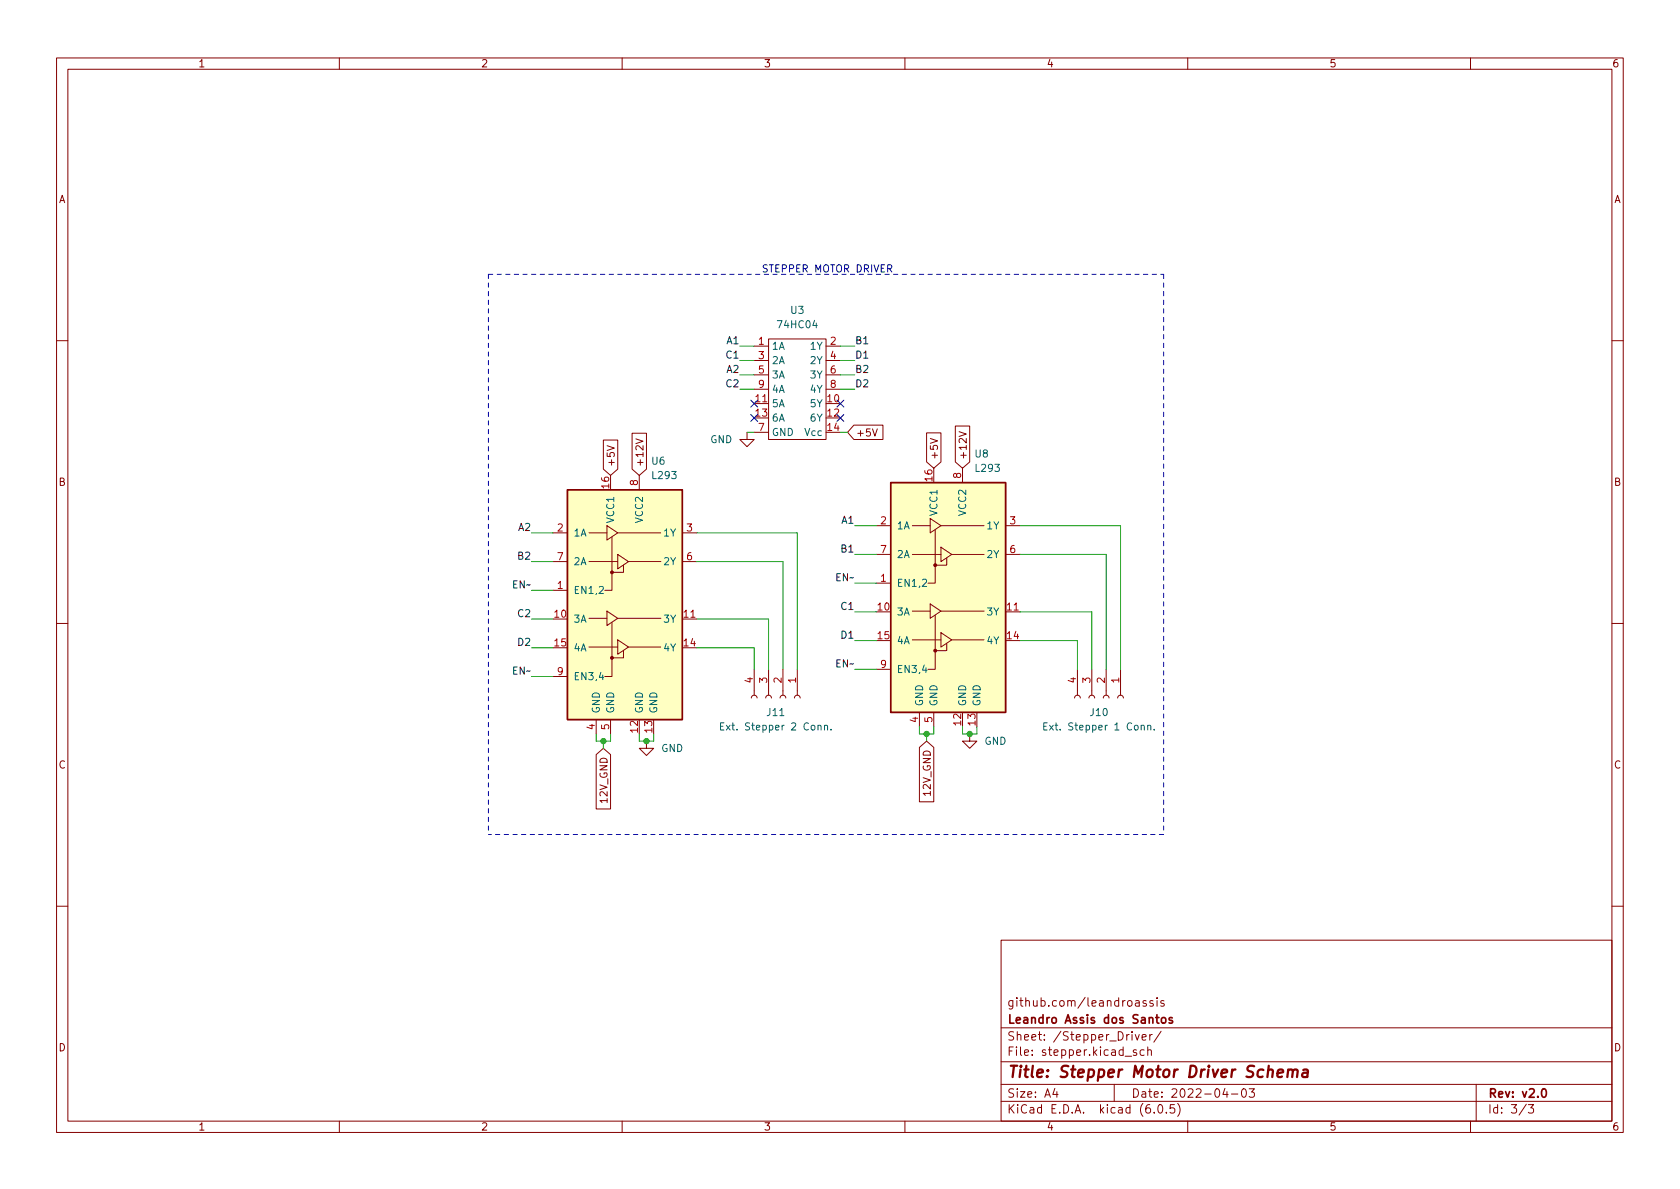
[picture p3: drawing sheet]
<svg xmlns="http://www.w3.org/2000/svg" width="297mm" height="210mm" viewBox="0 0 297 210" stroke-linecap="round" stroke-linejoin="round" font-family="sans-serif">
<g fill="none" stroke="#840000" stroke-width=".18">
<path d="M10 10.2h277v190.1h-277zM12 12.2h273v186.1h-273zM60 10.2v2M110 10.2v2M160 10.2v2M210 10.2v2M260 10.2v2M135.9 59.9h10.1v17.8h-10.1zM10 60.2h2M106.7 77.8h2.5v5.2l-1.3 1.1-1.2-1.1zM107.3 78.8l1.3 .4-1.3 .5M111.8 76.6h2.5v6.4l-1.3 1.1-1.2-1.1z"/>
<path d="M112.4 77.6l1.3 .4-1.3 .5M132.1 76.4v1.3h1.2l-1.2 1.3-1.3-1.3h1.3M133.3 61.2h2.6M133.3 71.4h2.6M133.3 63.7h2.6M133.3 66.3h2.6M133.3 76.4h2.6M133.3 68.8h2.6M146 61.2h2.6M146 63.7h2.6M146 66.3h2.6M146 68.8h2.6"/>
<path d="M151 75.2h5.1v2.5h-5.1l-1.1-1.3zM154.3 75.8l.4 1.3 .4-1.3M163.8 76.5h2.6v5.2l-1.3 1.1-1.3-1.1zM164.5 77.5l1.3 .5-1.3 .4M168.9 75.3h2.6v6.4l-1.3 1.1-1.3-1.1zM169.6 76.3l1.2 .5-1.2 .4M285 60.2h2M97.8 99.3h2.5M97.8 94.2h2.5M104.1 99.3h5.1M104.1 94.2h3.2M107.3 93l1.9 1.2-1.9 1.3z"/>
<path d="M108.2 95v9.4h-1.3M109.2 98l1.9 1.3-1.9 1.3zM109.2 94.2h7.6M110.2 99.9v1.3h-2M111.1 99.3h5.7M113 84.1v2.5M120.6 99.3h2.6M120.6 94.2h2.6M154.9 98h2.6M154.9 93h2.6M161.3 98h5.1M161.3 93h3.2"/>
<path d="M164.5 91.7l1.9 1.3-1.9 1.2zM165.4 93.7v9.4h-1.3M166.4 96.8l1.9 1.2-1.9 1.3zM166.4 93h7.6M167.4 98.7v1.2h-2M168.3 98h5.7M170.2 82.8v2.5M177.8 98h2.5M177.8 93h2.5M10 110.2h2M97.8 104.4h2.5M97.8 119.6h2.5"/>
<path d="M104.1 114.4h5.1M104.1 109.3h3.2M107.3 108.1l1.9 1.2-1.9 1.3zM108.2 110.1v9.5h-1.3M109.2 113.2l1.9 1.2-1.9 1.3zM109.2 109.3h7.6M110.2 115.1v1.2h-2M111.1 114.4h5.7M120.6 109.5h2.6M133.3 118.4v4.5M135.9 118.4v4.5M138.4 118.4v4.5"/>
<path d="M141 118.4v4.5M154.9 103.1h2.6M154.9 118.4h2.6M161.3 113.2h5.1M161.3 108.1h3.2M164.5 106.8l1.9 1.3-1.9 1.2zM165.4 108.8v9.6h-1.3M166.4 111.9l1.9 1.3-1.9 1.2zM166.4 108.1h7.6M167.4 113.8v1.3h-2M168.3 113.2h5.7M177.8 108.2h2.5"/>
<path d="M190.5 118.4v4.5M193 118.4v4.5M195.6 118.4v4.5M198.1 118.4v4.5M285 110.2h2M105.4 133.4l1.3-1.1 1.3 1.1v9.7h-2.6zM105.4 127.2v2.6M107.9 127.2v2.6M114.3 131.1v1.2h1.3l-1.3 1.3-1.3-1.3h1.3M132.8 123.4l.2-.3 .3-.2 .4 .2 .2 .3M135.4 123.4l.1-.3 .4-.2 .3 .2 .2 .3M137.9 123.4l.2-.3 .3-.2 .4 .2 .1 .3"/>
<path d="M140.5 123.4l.1-.3 .4-.2 .3 .2 .2 .3M162.6 132.2l1.2-1.1 1.3 1.1v9.6h-2.5zM162.6 126v2.5M165.1 126v2.5M171.4 129.8v1.3h1.3l-1.3 1.2-1.2-1.2h1.2M190 123.4l.1-.3 .4-.2 .4 .2 .1 .3M192.5 123.4l.2-.3 .3-.2 .4 .2 .1 .3M195.1 123.4l.1-.3 .4-.2 .3 .2 .2 .3M197.6 123.4l.2-.3 .3-.2 .4 .2 .1 .3M10 160.2h2M177 166.3h108v32h-108zM200.8 177h.6v.9"/>
<path d="M201.4 177.3l-.5 .1a.29 .29 0 0 0-.2 .2 .29 .29 0 0 0 .2 .3h.5M202.6 177l-.3-.1-.2 .2v.3l.5 .1v.4h-.5M203.9 177l-.4-.1-.2 .2 .1 .3 .5 .1v.4h-.6M204.6 176.4v.2M204.6 176.9v1M205.8 177l-.4-.1-.2 .2 .1 .3 .5 .1v.4h-.6M285 160.2h2M60 198.3v2M110 198.3v2M160 198.3v2M177 194.8h108M177 191.8h108"/>
<path d="M177 187.8h108M177 181.8h108M186.5 192.5l-.4 1h1M186.9 193v1M197 191.8v3M198.9 186.8h1.2M200.7 182.9l.4 1 .3-1M200.9 185.7l-.3-.1-.2 .2v.3l.5 .1v.4h-.5M201.9 183.4l.7-.1v-.3l-.5-.1-.2 .2 .1 .8h.6M202.3 185.7l-.4-.1-.3 .3v.4l.1 .3h.6M202.9 185.8l.2-.2 .4 .1 .1 .9M202.9 185.1v1.5"/>
<path d="M203.3 182.9v1M203.7 182.9l-.3 .1-.1 .2M204.1 196.7v.1M204.9 195.4l.2-.1a.81 .81 0 0 1 .6 .7 .81 .81 0 0 1-.3 .8h-.2a.81 .81 0 0 1-.6-.6 .81 .81 0 0 1 .3-.8zM205.3 182.4l-1.3 1.9M206.2 196.7v.1M207.6 195.3h-.7v.7l.2-.1 .5 .1 .1 .2-.1 .5-.2 .1-.5-.1M208.2 195.1a1.72 1.72 0 0 1 0 2.3M210 198.3v2M216.6 192.5l-.4 1h.9M216.9 193v1M217.7 193.5h1.2"/>
<path d="M219.7 192.6l.2-.1a.81 .81 0 0 1 .5 .7 .81 .81 0 0 1-.3 .8h-.1a.81 .81 0 0 1-.6-.6 .81 .81 0 0 1 .3-.8zM220.9 192.5h.9l-.5 .6 .4 .1v.7l-.2 .1h-.4l-.2-.1M260 198.3v2M261 191.8v6.5M269.9 195.3l-1.3 1.9M270.2 195.3h1l-.6 .6 .5 .1v.7l-.2 .1h-.5l-.2-.1"/>
</g>
<path d="M204.3 179.9h.6M204.6 179.4v1.3l.3 .2M205.4 180.1l.2-.2 .5 .2v.5l-.1 .3h-.4l-.2-.1zM207.3 180l-.4-.1-.2 .2 .1 .3 .5 .1v.4h-.6M272.8 192.6l.1-.1a.81 .81 0 0 1 .6 .7 .81 .81 0 0 1-.3 .8h-.1a.81 .81 0 0 1-.6-.6 .81 .81 0 0 1 .3-.8z" fill="none" stroke="#840000" stroke-width=".3"/>
<path d="M225.9 189.8l1-.2-.1-.4-.5-.1-.4 .3v1l.2 .1 .6-.1M227.8 189.3a.49 .49 0 0 1 .8 .1l-.1 1.1M227.8 189.1l-.2 1.4M228.6 189.4a.5 .5 0 0 1 .8-.2l-.1 1.3M230.4 189.2l.2-.1 .6 .1-.1 1.3M231.2 189.6l-.6 .1a.4 .4 0 0 0-.4 .3 .4 .4 0 0 0 .3 .5l.6-.1" fill="none" stroke="#840000" stroke-width=".4"/>
<g fill="#ffffc2" stroke="#ffffc2" stroke-width=".18">
<path d="M157.5 85.3h20.3v40.7h-20.3z"/>
<path d="M100.3 86.6h20.3v40.6h-20.3z"/>
</g>
<path d="M100.3 86.6h20.3v40.6h-20.3zM157.5 85.3h20.3v40.7h-20.3z" fill="none" stroke="#840000" stroke-width=".25"/>
<g fill="#840000" stroke="#840000" stroke-width=".18">
<circle cx="165.4" cy="115.1" r=".25"/>
<circle cx="165.4" cy="99.9" r=".25"/>
<circle cx="108.2" cy="116.3" r=".25"/>
<circle cx="108.2" cy="101.2" r=".25"/>
</g>
<path d="M127.4 128.4h.4M128 127.8h-.6v1.3h.6M145.8 128.4l.2-.2 .3 .1v.8M145.8 128.2v.9M146.9 129v.1M184.5 128.4h.5M185.1 127.8h-.6v1.3h.6M202.9 128.4l.2-.2 .3 .1 .1 .8M202.9 128.2v.9M204.1 129v.1" fill="none" stroke="#006464" stroke-width=".18"/>
<path d="M90.8 103.3h.4M90.8 118.6h.4M91.4 102.7h-.6v1.3h.6M91.4 117.9h-.6v1.3h.6M148 102h.4M148 117.3h.4M148.6 101.4h-.6v1.3h.6M148.6 116.7h-.6v1.2h.6" fill="none" stroke="#0f0f0f" stroke-width=".18"/>
<path d="M86.4 48.5h119.3M86.4 48.5v99.1M205.7 48.5v99.1M205.7 147.6h-119.3" fill="none" stroke="#0000c2" stroke-width=".18" stroke-dasharray=".8 .8"/>
<g fill="none" stroke="#009600" stroke-width=".18">
<path d="M130.8 68.8h2.5M130.8 66.3h2.5M130.8 63.7h2.5M130.8 61.2h2.5M132.1 76.4h1.2M148.6 68.8h2.5M148.6 76.4h1.3M148.6 66.3h2.5M148.6 63.7h2.5M148.6 61.2h2.5M94 94.2h3.8M94 99.3h3.8"/>
<path d="M123.2 94.2h17.8v24.2M123.2 99.3h15.2v19.1M151.1 93h3.8M151.1 98h3.8M180.3 93h17.8v25.4M180.3 98h15.3v20.4M94 114.5h3.8M94 119.6h3.8M94 109.5h3.8M94 104.4h3.8M123.2 114.5h10.1v3.9M123.2 109.5h12.7v8.9"/>
<path d="M151.1 108.2h3.8M151.1 113.3h3.8M151.1 103.1h3.8M151.1 118.4h3.8M180.3 108.2h12.7v10.2M180.3 113.3h10.2v5.1M105.4 129.8v1.3h2.5v-1.3M106.7 131.1v1.2M113 129.8v1.3h2.6v-1.3M162.6 128.5v1.3h2.5v-1.3M163.8 129.8v1.3M170.2 128.5v1.3h2.5v-1.3"/>
</g>
<path d="M132.7 73.3l1.3 1.2M132.7 70.8l1.3 1.2M134 73.3l-1.3 1.2M134 70.8l-1.3 1.2M148 73.3l1.2 1.2M148 70.8l1.2 1.2M149.2 73.3l-1.2 1.2M149.2 70.8l-1.2 1.2" fill="none" stroke="#000084" stroke-width=".18"/>
<g fill="#009600" stroke="#009600" stroke-width=".18">
<circle cx="106.7" cy="131.1" r=".46"/>
<circle cx="114.3" cy="131.1" r=".46"/>
<circle cx="171.4" cy="129.8" r=".46"/>
<circle cx="163.8" cy="129.8" r=".46"/>
</g>
<text font-size="2.8" fill="#840000" x="178" y="190.6">Title: Stepper Motor Driver Schema</text>
<g font-size="2.1" fill="#840000">
<text x="178" y="178">github.com/leandroassis</text>
<text x="178" y="184">Sheet: /Stepper_Driver/</text>
<text x="178" y="181">Leandro Assis dos Santos</text>
<text x="178" y="186.7">File: stepper.kicad_sch</text>
<text x="178" y="196.9">KiCad E.D.A. kicad (6.0.5)</text>
<text x="178" y="194.1">Size: A4</text>
<text x="200" y="194.1">Date: 2022-04-03</text>
<text x="263" y="194.1">Rev: v2.0</text>
<text x="263" y="196.9">Id: 3/3</text>
</g>
<g font-size="1.8" fill="#840000">
<text x="35" y="11.9">1</text>
<text x="85" y="11.9">2</text>
<text x="135" y="11.9">3</text>
<text x="185" y="11.9">4</text>
<text x="235" y="11.9">5</text>
<text x="285" y="11.9">6</text>
<text x="10.3" y="35.9">A</text>
<text x="285.3" y="35.9">A</text>
<text x="151.3" y="77.2">+5V</text>
<text x="108.7" y="82.6" transform="rotate(-90 108.7 82.6)">+5V</text>
<text x="113.8" y="82.6" transform="rotate(-90 113.8 82.6)">+12V</text>
<text x="165.8" y="81.4" transform="rotate(-90 165.8 81.4)">+5V</text>
<text x="170.9" y="81.4" transform="rotate(-90 170.9 81.4)">+12V</text>
<text x="10.3" y="85.9">B</text>
<text x="285.3" y="85.9">B</text>
<text x="10.3" y="135.9">C</text>
<text x="285.3" y="135.9">C</text>
<text x="107.4" y="141.8" transform="rotate(-90 107.4 141.8)">12V_GND</text>
<text x="164.6" y="140.5" transform="rotate(-90 164.6 140.5)">12V_GND</text>
<text x="10.3" y="185.9">D</text>
<text x="285.3" y="185.9">D</text>
<text x="35" y="199.9">1</text>
<text x="85" y="199.9">2</text>
<text x="135" y="199.9">3</text>
<text x="185" y="199.9">4</text>
<text x="235" y="199.9">5</text>
<text x="285" y="199.9">6</text>
</g>
<text font-size="1.8" fill="#0000c2" x="134.6" y="48.2">STEPPER MOTOR DRIVER</text>
<g font-size="1.8" fill="#006464">
<text x="137.7" y="58">74HC04</text>
<text x="139.8" y="55.5">U3</text>
<text x="136.4" y="61.8">1A</text>
<text x="136.4" y="64.4">2A</text>
<text x="143.4" y="61.8">1Y</text>
<text x="143.4" y="64.4">2Y</text>
<text x="136.4" y="66.9">3A</text>
<text x="136.4" y="69.5">4A</text>
<text x="143.4" y="66.9">3Y</text>
<text x="143.4" y="69.5">4Y</text>
<text x="136.4" y="72">5A</text>
<text x="136.4" y="74.5">6A</text>
<text x="136.4" y="77.1">GND</text>
<text x="142.4" y="77.1">Vcc</text>
<text x="143.4" y="72">5Y</text>
<text x="143.4" y="74.5">6Y</text>
<text x="115.3" y="82.2">U6</text>
<text x="125.6" y="78.4">GND</text>
<text x="172.4" y="80.9">U8</text>
<text x="172.6" y="83.4">L293</text>
<text x="115.4" y="84.7">L293</text>
<text x="101.3" y="94.9">1A</text>
<text x="108.6" y="92.3" transform="rotate(-90 108.6 92.3)">VCC1</text>
<text x="113.7" y="92.3" transform="rotate(-90 113.7 92.3)">VCC2</text>
<text x="117.5" y="94.9">1Y</text>
<text x="158.5" y="93.6">1A</text>
<text x="165.7" y="91.1" transform="rotate(-90 165.7 91.1)">VCC1</text>
<text x="170.8" y="91.1" transform="rotate(-90 170.8 91.1)">VCC2</text>
<text x="174.6" y="93.6">1Y</text>
<text x="101.3" y="99.9">2A</text>
<text x="117.5" y="99.9">2Y</text>
<text x="158.5" y="98.7">2A</text>
<text x="174.6" y="98.7">2Y</text>
<text x="101.3" y="105">EN1,2</text>
<text x="158.5" y="103.8">EN1,2</text>
<text x="101.3" y="110.1">3A</text>
<text x="117.5" y="110.1">3Y</text>
<text x="158.5" y="108.8">3A</text>
<text x="158.5" y="113.9">4A</text>
<text x="174.6" y="108.8">3Y</text>
<text x="174.6" y="113.9">4Y</text>
<text x="101.3" y="115.2">4A</text>
<text x="117.5" y="115.2">4Y</text>
<text x="158.5" y="119">EN3,4</text>
<text x="101.3" y="120.3">EN3,4</text>
<text x="163.2" y="125" transform="rotate(-90 163.2 125)">GND</text>
<text x="165.7" y="125" transform="rotate(-90 165.7 125)">GND</text>
<text x="170.8" y="125" transform="rotate(-90 170.8 125)">GND</text>
<text x="173.4" y="125" transform="rotate(-90 173.4 125)">GND</text>
<text x="106" y="126.2" transform="rotate(-90 106 126.2)">GND</text>
<text x="108.6" y="126.2" transform="rotate(-90 108.6 126.2)">GND</text>
<text x="113.7" y="126.2" transform="rotate(-90 113.7 126.2)">GND</text>
<text x="116.2" y="126.2" transform="rotate(-90 116.2 126.2)">GND</text>
<text x="128.5" y="129.2">Ext. Stepper 2 Conn.</text>
<text x="135.7" y="126.6">J11</text>
<text x="174" y="131.7">GND</text>
<text x="185.7" y="129.2">Ext. Stepper 1 Conn.</text>
<text x="192.8" y="126.6">J10</text>
<text x="116.9" y="133">GND</text>
</g>
<g font-size="1.8" fill="#0f0f0f">
<text x="128.5" y="65.9">A2</text>
<text x="128.5" y="60.9">A1</text>
<text x="128.5" y="63.4">C1</text>
<text x="151.1" y="65.9">B2</text>
<text x="151.1" y="60.9">B1</text>
<text x="151.1" y="63.4">D1</text>
<text x="128.5" y="68.5">C2</text>
<text x="151.1" y="68.5">D2</text>
<text x="91.7" y="93.9">A2</text>
<text x="148.9" y="92.6">A1</text>
<text x="91.7" y="99">B2</text>
<text x="148.9" y="97.7">B1</text>
<text x="91.5" y="104">EN~</text>
<text x="148.7" y="102.8">EN~</text>
<text x="148.9" y="107.8">C1</text>
<text x="91.7" y="109.1">C2</text>
<text x="148.9" y="112.9">D1</text>
<text x="91.5" y="119.3">EN~</text>
<text x="91.7" y="114.2">D2</text>
<text x="148.7" y="118">EN~</text>
</g>
<g font-size="1.8" fill="#a90000">
<text x="134.1" y="61">1</text>
<text x="134.1" y="63.5">3</text>
<text x="146.8" y="61">2</text>
<text x="146.8" y="63.5">4</text>
<text x="133.6" y="71.1">11</text>
<text x="134.1" y="66">5</text>
<text x="134.1" y="68.6">9</text>
<text x="146.3" y="71.1">10</text>
<text x="146.8" y="66">6</text>
<text x="146.8" y="68.6">8</text>
<text x="133.6" y="73.7">13</text>
<text x="134.1" y="76.2">7</text>
<text x="146.3" y="73.7">12</text>
<text x="146.3" y="76.2">14</text>
<text x="107.7" y="86.3" transform="rotate(-90 107.7 86.3)">16</text>
<text x="112.8" y="85.8" transform="rotate(-90 112.8 85.8)">8</text>
<text x="164.8" y="85.1" transform="rotate(-90 164.8 85.1)">16</text>
<text x="169.9" y="84.6" transform="rotate(-90 169.9 84.6)">8</text>
<text x="98.6" y="94">2</text>
<text x="121.4" y="94">3</text>
<text x="155.7" y="92.7">2</text>
<text x="178.6" y="92.7">3</text>
<text x="98.6" y="99.1">7</text>
<text x="121.4" y="99.1">6</text>
<text x="155.7" y="97.8">7</text>
<text x="178.6" y="97.8">6</text>
<text x="98.6" y="104.1">1</text>
<text x="155.2" y="107.9">10</text>
<text x="155.7" y="102.9">1</text>
<text x="178.1" y="107.9">11</text>
<text x="98.1" y="109.2">10</text>
<text x="120.9" y="109.2">11</text>
<text x="155.2" y="113">15</text>
<text x="178.1" y="113">14</text>
<text x="98.1" y="114.3">15</text>
<text x="98.6" y="119.4">9</text>
<text x="120.9" y="114.3">14</text>
<text x="155.7" y="118.1">9</text>
<text x="133.1" y="120.8" transform="rotate(-90 133.1 120.8)">4</text>
<text x="135.6" y="120.8" transform="rotate(-90 135.6 120.8)">3</text>
<text x="138.2" y="120.8" transform="rotate(-90 138.2 120.8)">2</text>
<text x="140.7" y="120.8" transform="rotate(-90 140.7 120.8)">1</text>
<text x="190.2" y="120.8" transform="rotate(-90 190.2 120.8)">4</text>
<text x="192.8" y="120.8" transform="rotate(-90 192.8 120.8)">3</text>
<text x="195.3" y="120.8" transform="rotate(-90 195.3 120.8)">2</text>
<text x="197.9" y="120.8" transform="rotate(-90 197.9 120.8)">1</text>
<text x="105.2" y="129" transform="rotate(-90 105.2 129)">4</text>
<text x="107.7" y="129" transform="rotate(-90 107.7 129)">5</text>
<text x="112.8" y="129.5" transform="rotate(-90 112.8 129.5)">12</text>
<text x="115.3" y="129.5" transform="rotate(-90 115.3 129.5)">13</text>
<text x="162.3" y="127.7" transform="rotate(-90 162.3 127.7)">4</text>
<text x="164.8" y="127.7" transform="rotate(-90 164.8 127.7)">5</text>
<text x="169.9" y="128.2" transform="rotate(-90 169.9 128.2)">12</text>
<text x="172.5" y="128.2" transform="rotate(-90 172.5 128.2)">13</text>
</g>
</svg>
